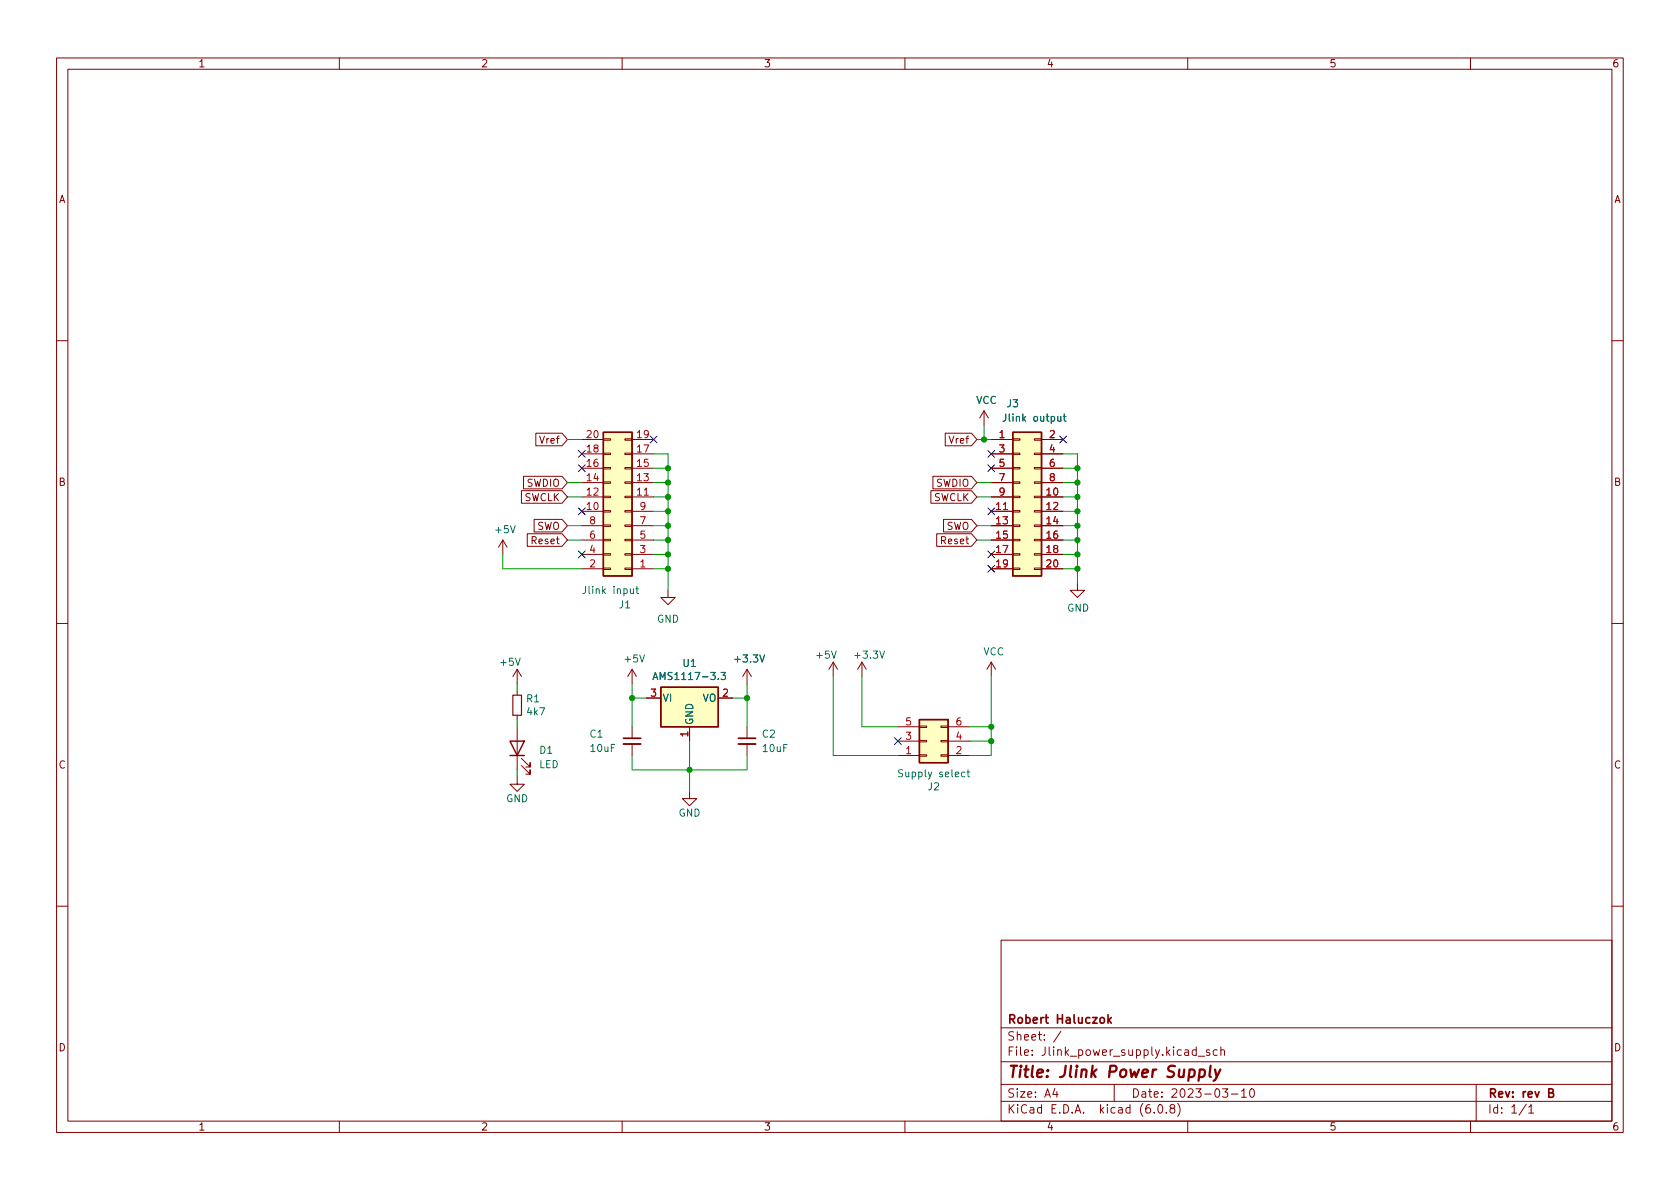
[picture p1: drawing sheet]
<svg xmlns="http://www.w3.org/2000/svg" width="297mm" height="210mm" viewBox="0 0 297 210" stroke-linecap="round" stroke-linejoin="round" font-family="sans-serif">
<g fill="none" stroke="#840000" stroke-width=".18">
<path d="M10 10.2h277v190.1h-277zM12 12.2h273v186.1h-273zM60 10.2v2M110 10.2v2M160 10.2v2M210 10.2v2M260 10.2v2M10 60.2h2M94.7 76.6h4.7l.9 1.1-.9 1.1h-4.7zM102.9 77.7h3.8M106.7 77.6h1.2v.2h-1.2zM110.5 77.6h1.3v.2h-1.3z"/>
<path d="M111.8 77.7h3.8M167.1 76.6h4.7l.9 1.1-.9 1.1h-4.7zM174 72.6l-.8 1.3M174 72.6v2.6M174 72.6l.8 1.3M175.3 77.7h3.8M179.1 77.6h1.2v.2h-1.2zM182.9 77.6h1.2v.2h-1.2zM184.1 77.7h3.9M285 60.2h2M88.9 95.5l-.8 1.3M88.9 95.5v2.5"/>
<path d="M88.9 95.5l.8 1.3M92.2 86.8h7.2l.9 1.1-.9 1.1h-7.2zM92.6 84.2h6.8l.9 1.1-.9 1.1h-6.8zM93.2 94.4h6.2l.9 1.1-.9 1.1h-6.2zM94.4 91.8h5l.9 1.2-.9 1.1h-5zM102.9 87.9h3.8M102.9 90.4h3.8M102.9 93h3.8M102.9 95.5h3.8M102.9 98h3.8M102.9 80.3h3.8M102.9 82.8h3.8"/>
<path d="M102.9 85.3h3.8M106.7 80.1h1.2v.3h-1.2zM106.7 82.7h1.2v.2h-1.2zM106.7 85.2h1.2v.3h-1.2zM106.7 87.8h1.2v.2h-1.2zM106.7 90.3h1.2v.2h-1.2zM106.7 92.8h1.2v.3h-1.2zM106.7 95.4h1.2v.2h-1.2zM106.7 97.9h1.2v.3h-1.2zM110.5 80.1h1.3v.3h-1.3zM110.5 82.7h1.3v.2h-1.3zM110.5 85.2h1.3v.3h-1.3z"/>
<path d="M110.5 87.8h1.3v.2h-1.3zM110.5 90.3h1.3v.2h-1.3zM110.5 92.8h1.3v.3h-1.3zM110.5 95.4h1.3v.2h-1.3zM110.5 97.9h1.3v.3h-1.3zM111.8 87.9h3.8M111.8 90.4h3.8M111.8 93h3.8M111.8 95.5h3.8M111.8 98h3.8M111.8 80.3h3.8M111.8 82.8h3.8"/>
<path d="M111.8 85.3h3.8M164.6 86.8h7.2l.9 1.1-.9 1.1h-7.2zM164.9 84.2h6.9l.9 1.1-.9 1.1h-6.9zM165.6 94.4h6.2l.9 1.1-.9 1.1h-6.2zM166.8 91.8h5l.9 1.2-.9 1.1h-5zM175.3 87.9h3.8M175.3 90.4h3.8M175.3 93h3.8M175.3 95.5h3.8M175.3 98h3.8M175.3 80.3h3.8M175.3 82.8h3.8"/>
<path d="M175.3 85.3h3.8M179.1 97.9h1.2v.3h-1.2zM179.1 95.4h1.2v.2h-1.2zM179.1 92.8h1.2v.3h-1.2zM179.1 90.3h1.2v.2h-1.2zM179.1 87.8h1.2v.2h-1.2zM179.1 85.2h1.2v.3h-1.2zM179.1 82.7h1.2v.2h-1.2zM179.1 80.1h1.2v.3h-1.2zM182.9 97.9h1.2v.3h-1.2zM182.9 95.4h1.2v.2h-1.2zM182.9 92.8h1.2v.3h-1.2z"/>
<path d="M182.9 90.3h1.2v.2h-1.2zM182.9 87.8h1.2v.2h-1.2zM182.9 85.2h1.2v.3h-1.2zM182.9 82.7h1.2v.2h-1.2zM182.9 80.1h1.2v.3h-1.2zM184.1 87.9h3.9M184.1 90.4h3.9M184.1 93h3.9M184.1 95.5h3.9M184.1 98h3.9M184.1 80.3h3.9M184.1 82.8h3.9"/>
<path d="M184.1 85.3h3.9M10 110.2h2M91.4 118.4l-.7 1.2M91.4 118.4v2.5M91.4 118.4l.8 1.2M102.9 100.6h3.8M106.7 100.5h1.2v.2h-1.2zM110.5 100.5h1.3v.2h-1.3zM111.8 100.6h3.8M111.8 118.4l-.8 1.2M111.8 118.4v2.5M111.8 118.4l.7 1.2"/>
<path d="M118.1 104.4v1.3h1.3l-1.3 1.2-1.3-1.2h1.3M132.1 118.4v2.5M132.1 118.4l-.8 1.2M132.1 118.4l.7 1.2M147.3 117.1l-.7 1.3M147.3 117.1v2.5M147.3 117.1l.8 1.3M152.4 117.1l-.8 1.3M152.4 117.1v2.5M152.4 117.1l.8 1.3M175.3 100.6h3.8M175.3 117.1l-.8 1.3"/>
<path d="M175.3 117.1v2.5M175.3 117.1l.7 1.3M179.1 100.5h1.2v.2h-1.2zM182.9 100.5h1.2v.2h-1.2zM184.1 100.6h3.9M190.5 103.1v1.3h1.3l-1.3 1.3-1.3-1.3h1.3M285 110.2h2M91.4 137.4v1.3h1.3l-1.3 1.2-1.2-1.2h1.2M91.4 122.2v.7M91.4 126.5v.7M91.4 128.5v7.6M92.2 135.4l1.5 1.5v-.8v.8h-.7"/>
<path d="M92.2 134.1l1.5 1.5v-.7v.7h-.7M111.8 128.5v2.1M111.8 131.6v2M114.3 123.4h2.5M121.9 139.9v1.3h1.3l-1.3 1.3-1.3-1.3h1.3M121.9 128.5v2.6M127 123.4h2.5M132.1 128.5v2.1M132.1 131.6v2M158.7 133.6h3.9M158.7 131.1h3.9M158.7 128.5h3.9"/>
<path d="M162.6 128.4h1.2v.2h-1.2zM162.6 130.9h1.2v.3h-1.2zM162.6 133.5h1.2v.2h-1.2zM166.4 128.4h1.2v.2h-1.2zM166.4 130.9h1.2v.3h-1.2zM166.4 133.5h1.2v.2h-1.2zM167.6 133.6h3.8M167.6 131.1h3.8M167.6 128.5h3.8M10 160.2h2M177 166.3h108v32h-108zM285 160.2h2"/>
<path d="M60 198.3v2M110 198.3v2M160 198.3v2M177 194.8h108M177 191.8h108M177 187.8h108M177 181.8h108M186.5 192.5l-.4 1h1M186.9 193v1M187.6 182.4l-1.3 1.9M197 191.8v3M204.1 196.7v.1"/>
<path d="M204.9 195.4l.2-.1a.81 .81 0 0 1 .6 .7 .81 .81 0 0 1-.3 .8h-.2a.81 .81 0 0 1-.6-.6 .81 .81 0 0 1 .3-.8zM206.2 196.7v.1M207.1 196l-.2-.3v-.2l.2-.2 .5 .1 .1 .2-.1 .2-.6 .2-.1 .3v.4l.2 .1h.5l.1-.3-.1-.4-.2-.1M208.2 195.1a1.72 1.72 0 0 1 0 2.3M210 198.3v2M211.5 185.7l-.4-.1-.3 .3v.4l.1 .3h.6M211.5 185.1v1.5M211.9 186.8h1.1M213.9 185.7l-.4-.1-.2 .2 .1 .3 .5 .1v.4h-.6M215.2 185.7l-.4-.1-.3 .3v.4l.1 .3h.6M215.9 185.8l.2-.2 .3 .1 .1 .9M215.9 185.1v1.5"/>
<path d="M216.1 192.5h1l-.5 .6 .4 .1v.7l-.2 .1h-.4l-.3-.1M217.7 193.5h1.2M219.5 193l.4-.5v1.5M219.5 194h.9M221.1 192.7l.2-.2a.81 .81 0 0 1 .6 .7 .81 .81 0 0 1-.3 .8h-.2a.81 .81 0 0 1-.3-1.3zM260 198.3v2M261 191.8v6.5M269.9 195.3l-1.3 1.9M270.3 195.8l.4-.5v1.5M270.3 196.8h.9"/>
</g>
<path d="M110.2 130.6h3.1M130.6 130.6h3M195.9 179.4v1.5M196.5 179.9l-.6 .6M194.6 180l.4-.1 .3 .3v.4l-.3 .3h-.4l-.1-.3v-.4zM196.1 180.4l.4 .5M273.8 193.2h.7l.1-.2-.1-.4-.7-.1v1.5h.6l.3-.3a.39 .39 0 0 0-.4-.5" fill="none" stroke="#840000" stroke-width=".3"/>
<path d="M212.1 189.2l.2-.1 .6 .1 .2 .3-.1 .6a.66 .66 0 0 1-1 .3M214 188.5l-.2 1.7 .3 .3M214.8 189.1l.3 1.4M215.8 189.1l-.9 1.8-.3 .2" fill="none" stroke="#840000" stroke-width=".4"/>
<g fill="#ffffc2" stroke="#ffffc2" stroke-width=".18">
<path d="M179.1 76.4h5v25.4h-5z"/>
<path d="M106.7 76.4h5.1v25.4h-5.1z"/>
<path d="M116.8 121.5h10.2v7h-10.2z"/>
<path d="M162.6 127.2h5v7.7h-5z"/>
</g>
<path d="M106.7 76.4h5.1v25.4h-5.1zM179.1 76.4h5v25.4h-5zM90.2 131.1h2.5l-1.3 2.5zM90.2 133.6h2.5M116.8 121.5h10.2v7h-10.2zM162.6 127.2h5v7.7h-5z" fill="none" stroke="#840000" stroke-width=".25"/>
<g fill="none" stroke="#006464" stroke-width=".18">
<path d="M187 73.6l.1 .8 .3 .1 .2-.1M187.6 73.6v.9M188 73.6h.5M188.2 73.2v1.1l.3 .2M111.5 104.1v.8l.3 .1 .2-.2M112 104.1v.9M112.4 104.1h.5M112.6 103.7v1.1l.3 .2M115.6 119.8h.6M127.5 118.9h.8l-.5 .5 .4 .1v.6l-.2 .1-.5-.1M115.4 120.2l.5-1.3 .4 1.3M170.6 136.6l-.4-.1-.2 .3 .1 .5h.5"/>
<path d="M171 136.5h.4M171.1 136.1v1.1l.3 .2"/>
</g>
<path d="M90.7 122.9h1.5v3.6h-1.5z" fill="none" stroke="#840000" stroke-width=".2"/>
<path d="M110.2 131.6h3.1M130.6 131.6h3" fill="none" stroke="#840000" stroke-width=".33"/>
<g fill="none" stroke="#009600" stroke-width=".18">
<path d="M100.3 77.7h2.6M172.7 77.7h2.6M174 75.2v2.5M88.9 98v2.6h14M100.3 87.9h2.6M100.3 93h2.6M100.3 85.3h2.6M100.3 95.5h2.6M115.6 87.9h2.5M115.6 93h2.5M115.6 82.8h2.5M115.6 80.3h2.5v24.1"/>
<path d="M115.6 85.3h2.5M115.6 95.5h2.5M115.6 98h2.5M115.6 90.4h2.5M172.7 87.9h2.6M172.7 93h2.6M172.7 85.3h2.6M172.7 95.5h2.6M188 80.3h2.5v22.8M188 87.9h2.5M188 93h2.5M188 82.8h2.5"/>
<path d="M188 85.3h2.5M188 95.5h2.5M188 98h2.5M188 90.4h2.5M115.6 100.6h2.5M147.3 119.6v14h11.4M152.4 119.6v8.9h6.3M175.3 119.6v14h-3.9M188 100.6h2.5M91.4 120.9v1.3M91.4 127.2v1.3M91.4 136.1v1.3"/>
<path d="M111.8 120.9v7.6M111.8 133.6v2.5h20.3v-2.5M111.8 123.4h2.5M121.9 131.1v8.8M129.5 123.4h2.6M132.1 120.9v7.6M171.4 128.5h3.9M171.4 131.1h3.9"/>
</g>
<g fill="none" stroke="#000084" stroke-width=".18">
<path d="M102.3 79.6l1.2 1.3M103.5 79.6l-1.2 1.3M115 77.1l1.2 1.2M116.2 77.1l-1.2 1.2M174.7 79.6l1.2 1.3M175.9 79.6l-1.2 1.3M187.4 77.1l1.2 1.2M188.6 77.1l-1.2 1.2M102.3 89.8l1.2 1.2M102.3 82.2l1.2 1.2M102.3 97.4l1.2 1.2M103.5 89.8l-1.2 1.2"/>
<path d="M103.5 82.2l-1.2 1.2M103.5 97.4l-1.2 1.2M174.7 89.8l1.2 1.2M174.7 100l1.2 1.2M174.7 82.2l1.2 1.2M174.7 97.4l1.2 1.2M175.9 89.8l-1.2 1.2M175.9 100l-1.2 1.2M175.9 82.2l-1.2 1.2M175.9 97.4l-1.2 1.2M158.1 130.4l1.3 1.3M159.4 130.4l-1.3 1.3"/>
</g>
<g fill="#009600" stroke="#009600" stroke-width=".18">
<circle cx="174" cy="77.7" r=".46"/>
<circle cx="190.5" cy="95.5" r=".46"/>
<circle cx="190.5" cy="87.9" r=".46"/>
<circle cx="190.5" cy="90.4" r=".46"/>
<circle cx="190.5" cy="85.3" r=".46"/>
<circle cx="190.5" cy="82.8" r=".46"/>
<circle cx="190.5" cy="93" r=".46"/>
<circle cx="118.1" cy="87.9" r=".46"/>
<circle cx="118.1" cy="85.3" r=".46"/>
<circle cx="118.1" cy="82.8" r=".46"/>
<circle cx="118.1" cy="95.5" r=".46"/>
<circle cx="118.1" cy="93" r=".46"/>
<circle cx="118.1" cy="90.4" r=".46"/>
<circle cx="118.1" cy="100.6" r=".46"/>
<circle cx="118.1" cy="98" r=".46"/>
<circle cx="121.9" cy="136.1" r=".46"/>
<circle cx="132.1" cy="123.4" r=".46"/>
<circle cx="111.8" cy="123.4" r=".46"/>
<circle cx="175.3" cy="128.5" r=".46"/>
<circle cx="175.3" cy="131.1" r=".46"/>
<circle cx="190.5" cy="98" r=".46"/>
<circle cx="190.5" cy="100.6" r=".46"/>
</g>
<text font-size="2.8" fill="#840000" x="178" y="190.6">Title: Jlink Power Supply</text>
<g font-size="2.1" fill="#840000">
<text x="178" y="184">Sheet: /</text>
<text x="178" y="181">Robert Haluczok</text>
<text x="178" y="186.7">File: Jlink_power_supply.kicad_sch</text>
<text x="178" y="196.9">KiCad E.D.A. kicad (6.0.8)</text>
<text x="178" y="194.1">Size: A4</text>
<text x="200" y="194.1">Date: 2023-03-10</text>
<text x="263" y="194.1">Rev: rev B</text>
<text x="263" y="196.9">Id: 1/1</text>
</g>
<g font-size="1.8" fill="#840000">
<text x="35" y="11.9">1</text>
<text x="85" y="11.9">2</text>
<text x="135" y="11.9">3</text>
<text x="185" y="11.9">4</text>
<text x="235" y="11.9">5</text>
<text x="285" y="11.9">6</text>
<text x="10.3" y="35.9">A</text>
<text x="285.3" y="35.9">A</text>
<text x="95.6" y="78.4">Vref</text>
<text x="168" y="78.4">Vref</text>
<text x="10.3" y="85.9">B</text>
<text x="92.6" y="88.6">SWCLK</text>
<text x="93.1" y="86.1">SWDIO</text>
<text x="165" y="88.6">SWCLK</text>
<text x="165.5" y="86.1">SWDIO</text>
<text x="285.3" y="85.9">B</text>
<text x="94.8" y="93.7">SWO</text>
<text x="167.2" y="93.7">SWO</text>
<text x="94.2" y="96.2">Reset</text>
<text x="166.6" y="96.2">Reset</text>
<text x="10.3" y="135.9">C</text>
<text x="285.3" y="135.9">C</text>
<text x="10.3" y="185.9">D</text>
<text x="285.3" y="185.9">D</text>
<text x="35" y="199.9">1</text>
<text x="85" y="199.9">2</text>
<text x="135" y="199.9">3</text>
<text x="185" y="199.9">4</text>
<text x="235" y="199.9">5</text>
<text x="285" y="199.9">6</text>
</g>
<g font-size="1.8" fill="#006464">
<text x="172.6" y="71.4">VCC</text>
<text x="177.9" y="74.5">Jlink output</text>
<text x="178.1" y="72">J3</text>
<text x="87.7" y="94.3">+5V</text>
<text x="103.5" y="105">Jlink input</text>
<text x="109.5" y="107.6">J1</text>
<text x="116.1" y="110.1">GND</text>
<text x="188.7" y="108.1">GND</text>
<text x="88.6" y="117.7">+5V</text>
<text x="110.5" y="117.1">+5V</text>
<text x="120.8" y="117.9">U1</text>
<text x="130.1" y="117.1">+3.3V</text>
<text x="144.5" y="116.5">+5V</text>
<text x="151.3" y="116.5">+3.3V</text>
<text x="173.8" y="115.9">VCC</text>
<text x="93.1" y="124.2">R1</text>
<text x="116.5" y="120.2">AMS1117-3.3</text>
<text x="117.1" y="124.1">VI</text>
<text x="124.2" y="124.1">VO</text>
<text x="93.3" y="126.5">4k7</text>
<text x="104.3" y="130.4">C1</text>
<text x="122.6" y="128.3" transform="rotate(-90 122.6 128.3)">GND</text>
<text x="134.8" y="130.4">C2</text>
<text x="95.3" y="135.8">LED</text>
<text x="95.4" y="133.3">D1</text>
<text x="104.5" y="133">10uF</text>
<text x="135" y="133">10uF</text>
<text x="159.4" y="137.4">Supply select</text>
<text x="89.5" y="141.9">GND</text>
<text x="164.1" y="139.7">J2</text>
<text x="120" y="144.4">GND</text>
</g>
<g font-size="1.8" fill="#a90000">
<text x="103.8" y="77.5">20</text>
<text x="112.7" y="77.5">19</text>
<text x="176.7" y="77.5">1</text>
<text x="185.6" y="77.5">2</text>
<text x="103.8" y="82.5">16</text>
<text x="103.8" y="80">18</text>
<text x="112.7" y="82.5">15</text>
<text x="112.7" y="80">17</text>
<text x="176.7" y="80">3</text>
<text x="176.7" y="82.5">5</text>
<text x="185.6" y="80">4</text>
<text x="185.6" y="82.5">6</text>
<text x="103.8" y="87.6">12</text>
<text x="103.8" y="85.1">14</text>
<text x="112.7" y="87.6">11</text>
<text x="112.7" y="85.1">13</text>
<text x="176.7" y="85.1">7</text>
<text x="176.7" y="87.6">9</text>
<text x="185.1" y="87.6">10</text>
<text x="185.6" y="85.1">8</text>
<text x="103.8" y="90.2">10</text>
<text x="104.3" y="95.2">6</text>
<text x="104.3" y="92.7">8</text>
<text x="113.2" y="95.2">5</text>
<text x="113.2" y="92.7">7</text>
<text x="113.2" y="90.2">9</text>
<text x="176.2" y="90.2">11</text>
<text x="176.2" y="92.7">13</text>
<text x="176.2" y="95.2">15</text>
<text x="185.1" y="90.2">12</text>
<text x="185.1" y="92.7">14</text>
<text x="185.1" y="95.2">16</text>
<text x="104.3" y="100.3">2</text>
<text x="104.3" y="97.8">4</text>
<text x="113.2" y="100.3">1</text>
<text x="113.2" y="97.8">3</text>
<text x="176.2" y="97.8">17</text>
<text x="176.2" y="100.3">19</text>
<text x="185.1" y="97.8">18</text>
<text x="185.1" y="100.3">20</text>
<text x="115.1" y="123.2">3</text>
<text x="127.8" y="123.2">2</text>
<text x="121.7" y="130.3" transform="rotate(-90 121.7 130.3)">1</text>
<text x="160.2" y="130.8">3</text>
<text x="160.2" y="128.3">5</text>
<text x="169.1" y="130.8">4</text>
<text x="169.1" y="128.3">6</text>
<text x="160.2" y="133.3">1</text>
<text x="169.1" y="133.3">2</text>
</g>
</svg>
